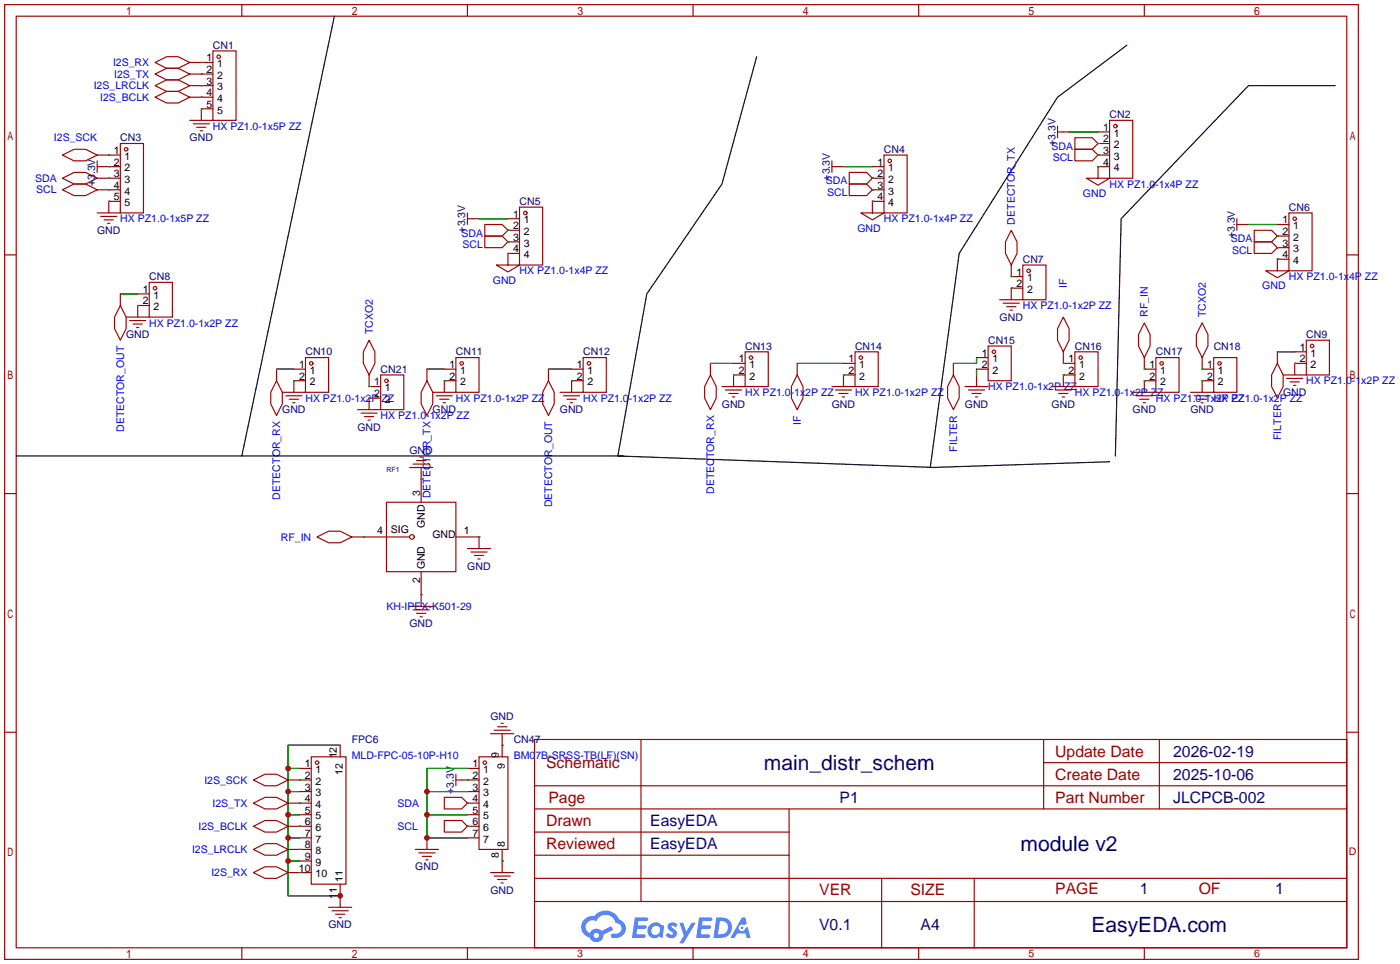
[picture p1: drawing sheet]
<svg xmlns="http://www.w3.org/2000/svg" width="307mm" height="212mm" viewBox="0 0 307 212" stroke-linecap="round" stroke-linejoin="round" font-family="sans-serif">
<g fill="none" stroke="#a10000" stroke-width=".25">
<path d="M1 1h297.2v209.6h-297.2zM3.6 3.6h292.1v204.4h-292.1zM53.1 1v2.6M102.6 1v2.6M152.1 1v2.6M201.7 1v2.6M251.2 1v2.6M1 55.9h2.6M295.7 55.9h2.5M1 108.3h2.6M295.7 108.3h2.5M1 160.7h2.6"/>
<path d="M117.3 162.3h178.4v45.7h-178.4zM117.3 177.5h178.4M117.3 172.5h178.4M140.7 162.3v35.6M173.2 177.5v30.5M229.1 162.3v15.2M229.1 167.4h66.6M254.5 162.3v15.2M295.7 160.7h2.5M117.3 182.6h55.9M117.3 197.9h178.4M117.3 192.8h178.4"/>
<path d="M117.3 187.7h55.9M193.5 192.8v15.2M213.9 192.8v15.2M53.1 208v2.6M102.6 208v2.6M152.1 208v2.6M201.7 208v2.6M251.2 208v2.6"/>
</g>
<g fill="#5487ff">
<path d="M146.9 202.7a1.3 1.3 0 0 1 1.8 .3l-.4 .6a.54 .54 0 0 0-.9-.2l.1 .2a1.28 1.28 0 0 1 .8 2 1.53 1.53 0 0 1-2.2-.3l.5-.6 .8 .5a.31 .31 0 0 0 .4-.3 .31 .31 0 0 0-.3-.4 1.12 1.12 0 0 1-.6-1.8z"/>
<path d="M149.1 202.5h.9l.6 2 1.2-2h.9l-2.7 4.6h-.9l1-1.7z"/>
<path d="M139.4 201.4h2.2a.46 .46 0 0 1 .5 0 .46 .46 0 0 1 .1 .6l-.3 .1-1.8 .1-.1 .9h1.6a.4 .4 0 0 1 .4 .4 .4 .4 0 0 1-.4 .4h-1.7l-.2 1.2h1.4a.46 .46 0 0 1 .5 0 .46 .46 0 0 1 .1 .5l-.3 .2h-2.7z"/>
<path d="M153.5 201.4h2.2a.47 .47 0 0 1 .5 0 .47 .47 0 0 1 .2 .6l-.4 .1-1.8 .1-.1 .9h1.7a.4 .4 0 0 1 .3 .4 .4 .4 0 0 1-.4 .4h-1.7l-.2 1.2h1.4a.46 .46 0 0 1 .5 0 .46 .46 0 0 1 .1 .5l-.3 .2h-2.7z"/>
<path d="M162.9 201.4h.7l.4 1.3-.7 .4a.75 .75 0 0 0-1.1 .3 .75 .75 0 0 0 .5 1 .75 .75 0 0 0 .9-.7l.5-.2 .7 2.3h-.9l-.2-.9h-1.9l-.5 .9h-.9z"/>
<path d="M157.3 201.4l-.7 4.4h1.5a2.27 2.27 0 0 0 2.6-2.2 2.27 2.27 0 0 0-2.7-2.2zM158 202.1a1.5 1.5 0 0 1 1.8 1.6 1.5 1.5 0 0 1-1.9 1.4h-.3z"/>
<path d="M142.7 203a1.6 1.6 0 0 0-.3 2.3 1.6 1.6 0 0 0 2.3 .2l.8 .3 .3-2.4-.2-.3-.4-.1a1.58 1.58 0 0 0-2.5 0zM143.3 203.5a.98 .98 0 0 1 1.6 .4 .98 .98 0 0 1-1.1 1.3 .94 .94 0 0 1-.8-.7 .94 .94 0 0 1 .3-1z"/>
<path d="M128.3 201.8a2.37 2.37 0 0 0 1.2 4 1.54 1.54 0 0 0 1.7 1 1.54 1.54 0 0 0 1.3-1.6l2.1-1.1-.5-.8-2 1a1.57 1.57 0 0 0-2.6 .5 1.5 1.5 0 0 1-.8-2.1 1.5 1.5 0 0 1 2.2-.5 2.23 2.23 0 0 1 2.3-1.4 2.23 2.23 0 0 1 2 1.8 1.16 1.16 0 0 1 1.2 1.1 1.16 1.16 0 0 1-1.1 1.2h-.6a.47 .47 0 0 0-.6 .4 .47 .47 0 0 0 .4 .5 2.17 2.17 0 0 0 2.5-.9 2.17 2.17 0 0 0-.3-2.7l-.8-.4a3.2 3.2 0 0 0-5.5-.7l-1.1 .1zM130.4 205.3a.58 .58 0 0 1 1.1 0 .58 .58 0 0 1-1.1 0z"/>
<circle cx="162.9" cy="203.6" r=".28"/>
</g>
<g fill="none" stroke="#a10000" stroke-width=".25">
<path d="M34 13.7l2.6-1.3h2.5l2.6 1.3-2.6 1.3h-2.5zM34 16.3l2.6-1.3h2.5l2.6 1.3-2.6 1.2h-2.5zM34 18.8l2.6-1.3h2.5l2.6 1.3-2.6 1.3h-2.5zM41.7 13.7h5M41.7 16.3h5M41.7 18.8h5M46.7 11.2h5.1v15.2h-5.1zM13.7 39.1l2.6-1.3h2.5l2.5 1.3-2.5 1.3h-2.5zM13.7 34l2.6-1.2h2.5l2.5 1.2-2.5 1.3h-2.5zM21.3 36.6h5.1M21.3 39.1h5.1M21.3 34h5.1"/>
<path d="M21.3 35.3v2.5M26.4 31.5h5.1v15.2h-5.1zM34 21.3l2.6-1.2h2.5l2.6 1.2-2.6 1.3h-2.5zM41.7 21.3h5M41.7 26.4h5M42.4 27.2h3.6M43.2 27.9h2M43.9 28.7h.5M46.7 23.9h-2.5v2.5M182.6 36.6h2.6M182.6 35.3v2.5M186.4 37.8h3.8l1.3 1.3-1.3 1.3h-3.8z"/>
<path d="M191.5 39.1h.1M191.5 36.6h2.6M191.5 39.1h2.6M194.1 34h5v12.7h-5zM232.2 29h2.5M232.2 27.7v2.5M236 30.2h3.8l1.2 1.3-1.2 1.3h-3.8zM236 32.8h3.8l1.2 1.2-1.2 1.3h-3.8zM238.5 39.1h5.1l-2.6 1.5zM241 31.5h.1M241 34h.1M241 36.6h.1"/>
<path d="M241 36.6v2.5M241 29h2.6M241 36.6h2.6M241 31.5h2.6M241 34h2.6M243.6 26.4h5.1v12.7h-5.1zM13.7 41.7l2.6-1.3h2.5l2.5 1.3-2.5 1.2h-2.5zM21.3 41.7h5.1M21.3 46.7h5.1M22.1 47.5h3.6M22.9 48.3h2M23.6 49h.5"/>
<path d="M26.4 44.2h-2.5v2.5M102.6 48h2.6M102.6 46.7v2.6M106.4 49.3h3.8l1.3 1.2-1.3 1.3h-3.8zM106.4 51.8h3.8l1.3 1.3-1.3 1.3h-3.8zM109 58.2h5l-2.5 1.5zM111.5 50.5h.1M111.5 53.1h.1M111.5 55.6h.1M111.5 55.6v2.6M111.5 48h2.5M111.5 50.5h2.5"/>
<path d="M111.5 53.1h2.5M111.5 55.6h2.5M114 45.5h5.1v12.7h-5.1zM186.4 40.4h3.8l1.3 1.3-1.3 1.2h-3.8zM189 46.7h5.1l-2.6 1.6zM191.5 41.7h.1M191.5 44.2h.1M191.5 44.2v2.5M191.5 41.7h2.6M191.5 44.2h2.6M222 50.5l1.3 2.6v2.5l-1.3 2.6-1.3-2.6v-2.5zM222 58.2v2.5h2.5"/>
<path d="M224.5 58.2h5.1v7.6h-5.1zM271.5 49.3h2.6M271.5 48v2.5M275.3 50.5h3.8l1.3 1.3-1.3 1.3h-3.8zM275.3 53.1h3.8l1.3 1.3-1.3 1.2h-3.8zM277.9 59.4h5.1l-2.6 1.6zM280.4 51.8h.1M280.4 54.4h.1M280.4 56.9h.1M280.4 56.9v2.5M280.4 49.3h2.6M280.4 51.8h2.6"/>
<path d="M280.4 54.4h2.6M280.4 56.9h2.6M283 46.7h5v12.7h-5zM26.4 67.1l1.3 2.5v2.5l-1.3 2.6-1.3-2.6v-2.5zM26.4 64.5v2.6M27.7 69.6h5.1M28.4 70.4h3.6M29.2 71.1h2M30 71.9h.5M30.2 64.5h2.6M32.8 62h5v7.6h-5zM32.8 67.1h-2.6v2.5"/>
<path d="M67.1 78.5h5v7.6h-5zM81 74.7l1.3 2.5v2.6l-1.3 2.5-1.2-2.5v-2.6zM100.1 78.5h5.1v7.6h-5.1zM128 78.5h5.1v7.6h-5.1zM156 79.8v2.5M161 79.8h2.6M163.6 77.2h5.1v7.6h-5.1zM175 79.8v2.5M185.2 79.8h2.5M187.7 77.2h5.1v7.6h-5.1zM209.3 79.8v2.5M214.4 78.5h2.5"/>
<path d="M216.9 75.9h5.1v7.7h-5.1zM219.5 65.8h5M220.2 66.5h3.6M221 67.3h2M221.7 68.1h.5M224.5 63.2h-2.5v2.6M233.4 69.6l1.3 2.5v2.6l-1.3 2.5-1.2-2.5v-2.6zM233.4 77.2v2.6h2.6M236 77.2h5v7.6h-5zM251.2 70.9l1.3 2.5v2.5l-1.3 2.6-1.3-2.6v-2.5zM251.2 78.5v2.5h2.5M253.7 78.5h5.1v7.6h-5.1z"/>
<path d="M263.9 70.9l1.3 2.5v2.5l-1.3 2.6-1.3-2.6v-2.5zM263.9 78.5v2.5h2.5M266.4 78.5h5.1v7.6h-5.1zM280.4 79.8l1.3 2.5v2.5l-1.3 2.6-1.3-2.6v-2.5zM280.4 77.2v2.6M284.2 77.2h2.6M286.8 74.7h5v7.6h-5zM286.8 79.8h-2.6v2.5M60.7 83.6l1.3 2.5v2.5l-1.3 2.6-1.3-2.6v-2.5zM60.7 81v2.6M62 86.1h5.1M62.7 86.9h3.6"/>
<path d="M63.5 87.6h2M64.3 88.4h.5M64.5 81h2.6M67.1 83.6h-2.6v2.5M78.5 89.9h5.1M79.2 90.7h3.6M80 91.4h2M80.8 92.2h.5M81 82.3v2.5h2.6M83.6 82.3h5v7.6h-5zM83.6 87.4h-2.6v2.5M93.7 83.6l1.3 2.5v2.5l-1.3 2.6-1.2-2.6v-2.5z"/>
<path d="M93.7 81v2.6M95 86.1h5.1M95.8 86.9h3.5M96.5 87.6h2.1M97.3 88.4h.5M97.5 81h2.6M100.1 83.6h-2.6v2.5M120.4 83.6l1.3 2.5v2.5l-1.3 2.6-1.3-2.6v-2.5zM120.4 81v2.6M122.9 86.1h5.1M123.7 86.9h3.6M124.5 87.6h2"/>
<path d="M125.2 88.4h.5M125.5 81h2.5M128 83.6h-2.5v2.5M156 82.3l1.2 2.5v2.6l-1.2 2.5-1.3-2.5v-2.6zM158.5 84.8h5.1M159.3 85.6h3.5M160 86.4h2.1M160.8 87.1h.5M163.6 82.3h-2.6v2.5M175 82.3l1.3 2.5v2.6l-1.3 2.5-1.3-2.5v-2.6zM182.6 84.8h5.1M183.4 85.6h3.5"/>
<path d="M184.1 86.4h2.1M184.9 87.1h.5M187.7 82.3h-2.5v2.5M209.3 82.3l1.3 2.5v2.6l-1.3 2.5-1.3-2.5v-2.6zM211.8 84.8h5.1M212.6 85.6h3.6M213.4 86.4h2M214.1 87.1h.5M214.4 82.3v2.5M214.4 81h2.5M230.9 84.8h5.1M231.6 85.6h3.6"/>
<path d="M232.4 86.4h2M233.2 87.1h.5M236 82.3h-2.6v2.5M248.7 86.1h5M249.4 86.9h3.6M250.2 87.6h2M251 88.4h.5M253.7 83.6h-2.5v2.5M261.4 86.1h5M262.1 86.9h3.6M262.9 87.6h2M263.7 88.4h.5"/>
<path d="M266.4 83.6h-2.5v2.5M281.7 82.3h5.1M282.4 83.1h3.6M283.2 83.8h2M284 84.6h.5M69.6 117.9l2.5-1.3h2.6l2.5 1.3-2.5 1.2h-2.6zM77.2 117.9h12.7M84.8 110.2h15.3v15.3h-15.3zM89.9 102.6h5.1M90.7 101.9h3.5M91.4 101.1h2.1M92.2 100.3h.5"/>
<path d="M92.5 102.6v7.6M100.1 117.9h5.1v2.5M89.9 133.1h5.1M90.7 133.9h3.5M91.4 134.6h2.1M92.2 135.4h.5M92.5 125.5v7.6M102.6 120.4h5.1M103.4 121.2h3.5M104.1 121.9h2.1M104.9 122.7h.5M109.2 159.5h2.1"/>
<path d="M110 158.8h.5M55.6 171.2l2.6-1.3h2.5l2.5 1.3-2.5 1.3h-2.5zM55.6 176.3l2.6-1.3h2.5l2.5 1.3-2.5 1.2h-2.5zM63.2 171.2h5.1M63.2 176.3h5.1M65.8 168.7h2.5M65.8 173.7h2.5M65.8 178.8h2.5M68.3 166.1h7.6v28h-7.6zM74.7 163.6v2.5M97.5 175h3.8l1.3 1.3-1.3 1.2h-3.8zM100.1 171.2h5.1"/>
<path d="M100.1 169.9v2.6M102.6 176.3h.1M102.6 168.7h2.6M102.6 173.7h2.6M102.6 176.3h2.6M102.6 178.8h2.6M105.2 166.1h6.3v20.3h-6.3zM107.7 161h5.1M108.5 160.3h3.5M110.2 161v5.1M55.6 181.4l2.6-1.3h2.5l2.5 1.3-2.5 1.2h-2.5zM55.6 186.4l2.6-1.2h2.5l2.5 1.2-2.5 1.3h-2.5z"/>
<path d="M55.6 191.5l2.6-1.3h2.5l2.5 1.3-2.5 1.3h-2.5zM63.2 186.4h5.1M63.2 191.5h5.1M63.2 181.4h5.1M65.8 183.9h2.5M65.8 189h2.5M72.1 199.1h5.1M72.9 199.9h3.6M74.7 194.1v5M91.2 186.4h5.1M91.9 187.2h3.6M92.7 188h2"/>
<path d="M93.5 188.7h.5M93.7 183.9v2.5M97.5 180.1h3.8l1.3 1.3-1.3 1.2h-3.8zM102.6 181.4h.1M102.6 181.4h2.6M102.6 183.9h2.6M107.7 191.5h5.1M108.5 192.3h3.5M109.2 193h2.1M110 193.8h.5M110.2 186.4v5.1M73.7 200.7h2"/>
<path d="M74.4 201.4h.5"/>
<circle cx="48" cy="12.4" r=".38"/>
<circle cx="27.7" cy="32.8" r=".38"/>
<circle cx="195.3" cy="35.3" r=".38"/>
<circle cx="244.9" cy="27.7" r=".38"/>
<circle cx="115.3" cy="46.7" r=".38"/>
<circle cx="225.8" cy="59.4" r=".38"/>
<circle cx="284.2" cy="48" r=".38"/>
<circle cx="34" cy="63.2" r=".38"/>
<circle cx="68.3" cy="79.8" r=".38"/>
<circle cx="101.3" cy="79.8" r=".38"/>
<circle cx="129.3" cy="79.8" r=".38"/>
<circle cx="164.8" cy="78.5" r=".38"/>
<circle cx="189" cy="78.5" r=".38"/>
<circle cx="218.2" cy="77.2" r=".38"/>
<circle cx="237.2" cy="78.5" r=".38"/>
<circle cx="255" cy="79.8" r=".38"/>
<circle cx="267.7" cy="79.8" r=".38"/>
<circle cx="288" cy="75.9" r=".38"/>
<circle cx="84.8" cy="83.6" r=".38"/>
<circle cx="90.4" cy="117.9" r=".51"/>
<circle cx="69.6" cy="167.4" r=".38"/>
<circle cx="106.4" cy="167.4" r=".38"/>
</g>
<g fill="none" stroke="#008700" stroke-width=".25">
<path d="M44.2 13.7h.1M44.2 16.3h.1M44.2 18.8h.1M23.9 39.1h.1M23.9 36.6h.1M23.9 34h.1M44.2 21.3h.1M44.2 23.9h.1M185.2 36.6h6.3M191.5 39.1h.1M234.7 29h6.3M241 31.5h.1"/>
<path d="M241 34h.1M241 36.6h.1M23.9 44.2h.1M23.9 41.7h.1M105.2 48h6.3M111.5 50.5h.1M111.5 53.1h.1M111.5 55.6h.1M191.5 41.7h.1M191.5 44.2h.1M274.1 49.3h6.3M280.4 51.8h.1"/>
<path d="M280.4 54.4h.1M280.4 56.9h.1M26.4 64.5h3.8M30.2 67.1h.1M156 79.8h5M175 79.8h10.2M214.4 78.5v1.3h-5.1M222 63.2h.1M222 60.7h.1M233.4 79.8h.1M280.4 77.2h3.8M284.2 79.8h.1"/>
<path d="M60.7 81h3.8M64.5 83.6h.1M81 87.4h.1M81 84.8h.1M93.7 81h3.8M97.5 83.6h.1M120.4 81h5.1M125.5 83.6h.1M161 82.3h.1M185.2 82.3h.1M214.4 81v1.3M233.4 82.3h.1"/>
<path d="M251.2 83.6h.1M251.2 81h.1M263.9 83.6h.1M263.9 81h.1M79.8 117.9h.1M92.5 105.2h.1M105.2 117.9h.1M92.5 130.6h.1M63.2 178.8h2.6M63.2 173.7h2.6M63.2 168.7h2.6M65.8 171.2h.1"/>
<path d="M65.8 176.3h.1M74.7 163.6h-11.5v33h11.5M93.7 178.8h8.9M93.7 173.7h8.9M102.6 176.3h.1M102.6 171.2h.1M102.6 168.7h-8.9v15.2h8.9M110.2 163.6h.1M63.2 183.9h2.6M63.2 189h2.6M65.8 181.4h.1M65.8 186.4h.1"/>
<path d="M65.8 191.5h.1M102.6 181.4h.1M110.2 189h.1"/>
</g>
<path d="M73.4 3.6l-20.3 96.5h83.8M166.1 12.4l-7.6 28-16.5 24.1-6.4 35.6 69.9 2.5M247.4 9.9l-15.2 11.4-21.6 34.3-6.4 47 39.4-1.3M293.1 18.8h-19l-28 29.2-1.2 52.1M3.6 100.1h49.5" fill="none" stroke="#000" stroke-width=".25"/>
<g fill="#c00">
<circle cx="93.7" cy="183.9" r=".63"/>
<circle cx="93.7" cy="178.8" r=".63"/>
<circle cx="93.7" cy="173.7" r=".63"/>
<circle cx="63.2" cy="168.7" r=".63"/>
<circle cx="63.2" cy="173.7" r=".63"/>
<circle cx="63.2" cy="178.8" r=".63"/>
<circle cx="63.2" cy="183.9" r=".63"/>
<circle cx="63.2" cy="189" r=".63"/>
<circle cx="74.7" cy="196.6" r=".63"/>
</g>
<g font-size="4.6" fill="#000080">
<text x="167.7" y="169">main_distr_schem</text>
<text x="224" y="186.8">module v2</text>
<text x="239.6" y="204.6">EasyEDA.com</text>
</g>
<g font-size="3.5" fill="#a00000">
<text x="231.6" y="166.1">Update Date</text>
<text x="119.9" y="168.6">Schematic</text>
<text x="231.6" y="171.1">Create Date</text>
<text x="120.4" y="176.2">Page</text>
<text x="231.6" y="176.2">Part Number</text>
<text x="119.9" y="181.3">Drawn</text>
<text x="119.9" y="186.4">Reviewed</text>
<text x="179.8" y="196.5">VER</text>
<text x="199.9" y="196.5">SIZE</text>
<text x="231.6" y="196.3">PAGE</text>
<text x="263.1" y="196.3">OF</text>
</g>
<g font-size="3.5" fill="#000080">
<text x="257.6" y="166.1">2026-02-19</text>
<text x="257.6" y="171.1">2025-10-06</text>
<text x="184.3" y="176.2">P1</text>
<text x="257.6" y="176.2">JLCPCB-002</text>
<text x="142.7" y="181.3">EasyEDA</text>
<text x="142.7" y="186.4">EasyEDA</text>
<text x="250.2" y="196.3">1</text>
<text x="280" y="196.3">1</text>
<text x="179.8" y="204.2">V0.1</text>
<text x="202.1" y="204.2">A4</text>
</g>
<g font-size="2.3" fill="#000080">
<text x="46.7" y="10.7">CN1</text>
<text x="243.6" y="26">CN2</text>
<text x="26.4" y="31">CN3</text>
<text x="41.6" y="31">GND</text>
<text x="194.1" y="33.6">CN4</text>
<text x="231.7" y="32" transform="rotate(-90 231.7 32)">+3.3V</text>
<text x="20.9" y="40.9" transform="rotate(-90 20.9 40.9)">+3.3V</text>
<text x="182.2" y="39.6" transform="rotate(-90 182.2 39.6)">+3.3V</text>
<text x="114" y="45">CN5</text>
<text x="283" y="46.3">CN6</text>
<text x="21.3" y="51.4">GND</text>
<text x="102.2" y="51.1" transform="rotate(-90 102.2 51.1)">+3.3V</text>
<text x="271.1" y="52.3" transform="rotate(-90 271.1 52.3)">+3.3V</text>
<text x="224.5" y="57.7">CN7</text>
<text x="32.8" y="61.5">CN8</text>
<text x="219.4" y="70.4">GND</text>
<text x="27.7" y="74.2">GND</text>
<text x="163.6" y="76.8">CN13</text>
<text x="187.7" y="76.8">CN14</text>
<text x="216.9" y="75.5">CN15</text>
<text x="236" y="76.8">CN16</text>
<text x="266.4" y="76.8">CN18</text>
<text x="286.8" y="74.2">CN9</text>
<text x="67.1" y="78">CN10</text>
<text x="83.6" y="81.8">CN21</text>
<text x="100.1" y="78">CN11</text>
<text x="128" y="78">CN12</text>
<text x="253.7" y="78">CN17</text>
<text x="158.5" y="89.5">GND</text>
<text x="182.6" y="89.5">GND</text>
<text x="211.8" y="89.5">GND</text>
<text x="230.9" y="89.5">GND</text>
<text x="281.7" y="86.9">GND</text>
<text x="62" y="90.7">GND</text>
<text x="78.5" y="94.5">GND</text>
<text x="95" y="90.7">GND</text>
<text x="122.9" y="90.7">GND</text>
<text x="248.6" y="90.7">GND</text>
<text x="261.3" y="90.7">GND</text>
<text x="89.9" y="99.6">GND</text>
<text x="102.6" y="125">GND</text>
<text x="89.9" y="137.7">GND</text>
<text x="107.7" y="158">GND</text>
<text x="77.2" y="163.1">FPC6</text>
<text x="112.8" y="163.1">CN47</text>
<text x="99.6" y="174.2" transform="rotate(-90 99.6 174.2)">+3.3V</text>
<text x="91.2" y="191.1">GND</text>
<text x="107.7" y="196.1">GND</text>
<text x="72.1" y="203.8">GND</text>
</g>
<g font-size="2.3" fill="#00f">
<text x="24.8" y="14.5">I2S_RX</text>
<text x="25.1" y="17.1">I2S_TX</text>
<text x="20.6" y="19.6">I2S_LRCLK</text>
<text x="22" y="22.1">I2S_BCLK</text>
<text x="46.7" y="28.5">HX PZ1.0-1x5P ZZ</text>
<text x="11.8" y="31">I2S_SCK</text>
<text x="230.8" y="32.9">SDA</text>
<text x="231.1" y="35.4">SCL</text>
<text x="7.7" y="39.9">SDA</text>
<text x="181.3" y="40.5">SDA</text>
<text x="243.6" y="41.2">HX PZ1.0-1x4P ZZ</text>
<text x="8" y="42.5">SCL</text>
<text x="181.6" y="43">SCL</text>
<text x="237.7" y="43.2">GND</text>
<text x="26.4" y="48.8">HX PZ1.0-1x5P ZZ</text>
<text x="101.3" y="51.9">SDA</text>
<text x="188.2" y="50.8">GND</text>
<text x="194.1" y="48.8">HX PZ1.0-1x4P ZZ</text>
<text x="222.8" y="49.3" transform="rotate(-90 222.8 49.3)">DETECTOR_TX</text>
<text x="270.2" y="53.2">SDA</text>
<text x="101.6" y="54.5">SCL</text>
<text x="270.5" y="55.7">SCL</text>
<text x="108.2" y="62.3">GND</text>
<text x="114" y="60.2">HX PZ1.0-1x4P ZZ</text>
<text x="234.2" y="63.2" transform="rotate(-90 234.2 63.2)">IF</text>
<text x="277.1" y="63.5">GND</text>
<text x="283" y="61.5">HX PZ1.0-1x4P ZZ</text>
<text x="32.8" y="71.7">HX PZ1.0-1x2P ZZ</text>
<text x="224.5" y="67.9">HX PZ1.0-1x2P ZZ</text>
<text x="252" y="69.6" transform="rotate(-90 252 69.6)">RF_IN</text>
<text x="264.7" y="69.6" transform="rotate(-90 264.7 69.6)">TCXO2</text>
<text x="81.8" y="73.4" transform="rotate(-90 81.8 73.4)">TCXO2</text>
<text x="67.1" y="88.2">HX PZ1.0-1x2P ZZ</text>
<text x="100.1" y="88.2">HX PZ1.0-1x2P ZZ</text>
<text x="128" y="88.2">HX PZ1.0-1x2P ZZ</text>
<text x="163.6" y="86.9">HX PZ1.0-1x2P ZZ</text>
<text x="187.7" y="86.9">HX PZ1.0-1x2P ZZ</text>
<text x="216.9" y="85.6">HX PZ1.0-1x2P ZZ</text>
<text x="236" y="86.9">HX PZ1.0-1x2P ZZ</text>
<text x="253.7" y="88.2">HX PZ1.0-1x2P ZZ</text>
<text x="266.4" y="88.2">HX PZ1.0-1x2P ZZ</text>
<text x="286.8" y="84.4">HX PZ1.0-1x2P ZZ</text>
<text x="27.2" y="94.8" transform="rotate(-90 27.2 94.8)">DETECTOR_OUT</text>
<text x="83.6" y="92">HX PZ1.0-1x2P ZZ</text>
<text x="175.8" y="93.2" transform="rotate(-90 175.8 93.2)">IF</text>
<text x="210.1" y="99.1" transform="rotate(-90 210.1 99.1)">FILTER</text>
<text x="281.2" y="96.6" transform="rotate(-90 281.2 96.6)">FILTER</text>
<text x="61.5" y="109.6" transform="rotate(-90 61.5 109.6)">DETECTOR_RX</text>
<text x="94.5" y="109.4" transform="rotate(-90 94.5 109.4)">DETECTOR_TX</text>
<text x="121.2" y="111.3" transform="rotate(-90 121.2 111.3)">DETECTOR_OUT</text>
<text x="156.8" y="108.4" transform="rotate(-90 156.8 108.4)">DETECTOR_RX</text>
<text x="61.7" y="118.7">RF_IN</text>
<text x="84.8" y="133.9">KH-IPEX-K501-29</text>
<text x="77.2" y="166.7">MLD-FPC-05-10P-H10</text>
<text x="112.8" y="166.7">BM07B-SRSS-TB(LF)(SN)</text>
<text x="44.9" y="172">I2S_SCK</text>
<text x="46.7" y="177.1">I2S_TX</text>
<text x="87.3" y="177.2">SDA</text>
<text x="43.6" y="182.2">I2S_BCLK</text>
<text x="87.3" y="182.3">SCL</text>
<text x="42.2" y="187.2">I2S_LRCLK</text>
<text x="46.4" y="192.3">I2S_RX</text>
</g>
<g font-size="2.3">
<text x="45.3" y="13.5">1</text>
<text x="45.3" y="16">2</text>
<text x="47.7" y="14.8">1</text>
<text x="47.7" y="17.3">2</text>
<text x="45.3" y="18.6">3</text>
<text x="45.3" y="21.1">4</text>
<text x="45.3" y="23.6">5</text>
<text x="47.7" y="19.8">3</text>
<text x="47.7" y="22.4">4</text>
<text x="47.7" y="24.9">5</text>
<text x="242.2" y="28.7">1</text>
<text x="244.5" y="30">1</text>
<text x="25" y="33.8">1</text>
<text x="27.4" y="35.1">1</text>
<text x="242.2" y="31.3">2</text>
<text x="242.2" y="33.8">3</text>
<text x="244.5" y="32.5">2</text>
<text x="244.5" y="35.1">3</text>
<text x="25" y="36.3">2</text>
<text x="25" y="38.9">3</text>
<text x="25" y="41.4">4</text>
<text x="27.4" y="37.6">2</text>
<text x="27.4" y="40.2">3</text>
<text x="192.6" y="36.3">1</text>
<text x="192.6" y="38.9">2</text>
<text x="192.6" y="41.4">3</text>
<text x="195" y="37.6">1</text>
<text x="195" y="40.2">2</text>
<text x="242.2" y="36.3">4</text>
<text x="244.5" y="37.6">4</text>
<text x="25" y="44">5</text>
<text x="27.4" y="42.7">4</text>
<text x="27.4" y="45.2">5</text>
<text x="112.6" y="47.8">1</text>
<text x="192.6" y="44">4</text>
<text x="195" y="42.7">3</text>
<text x="195" y="45.2">4</text>
<text x="112.6" y="50.3">2</text>
<text x="112.6" y="52.9">3</text>
<text x="115" y="49">1</text>
<text x="115" y="51.6">2</text>
<text x="281.5" y="49">1</text>
<text x="281.5" y="51.6">2</text>
<text x="283.9" y="50.3">1</text>
<text x="283.9" y="52.9">2</text>
<text x="112.6" y="55.4">4</text>
<text x="115" y="54.1">3</text>
<text x="115" y="56.7">4</text>
<text x="281.5" y="54.1">3</text>
<text x="281.5" y="56.7">4</text>
<text x="283.9" y="55.4">3</text>
<text x="283.9" y="57.9">4</text>
<text x="31.4" y="64.3">1</text>
<text x="33.7" y="65.6">1</text>
<text x="223.1" y="60.5">1</text>
<text x="223.1" y="63">2</text>
<text x="225.5" y="61.7">1</text>
<text x="225.5" y="64.3">2</text>
<text x="31.4" y="66.8">2</text>
<text x="33.7" y="68.1">2</text>
<text x="285.4" y="77">1</text>
<text x="65.6" y="80.8">1</text>
<text x="65.6" y="83.3">2</text>
<text x="68" y="82.1">1</text>
<text x="98.7" y="80.8">1</text>
<text x="98.7" y="83.3">2</text>
<text x="101" y="82.1">1</text>
<text x="126.6" y="80.8">1</text>
<text x="126.6" y="83.3">2</text>
<text x="129" y="82.1">1</text>
<text x="162.2" y="79.5">1</text>
<text x="162.2" y="82.1">2</text>
<text x="164.5" y="80.8">1</text>
<text x="164.5" y="83.3">2</text>
<text x="186.3" y="79.5">1</text>
<text x="186.3" y="82.1">2</text>
<text x="188.6" y="80.8">1</text>
<text x="188.6" y="83.3">2</text>
<text x="215.5" y="78.3">1</text>
<text x="215.5" y="80.8">2</text>
<text x="217.9" y="79.5">1</text>
<text x="217.9" y="82.1">2</text>
<text x="234.6" y="79.5">1</text>
<text x="234.6" y="82.1">2</text>
<text x="236.9" y="80.8">1</text>
<text x="236.9" y="83.3">2</text>
<text x="252.3" y="80.8">1</text>
<text x="252.3" y="83.3">2</text>
<text x="254.7" y="82.1">1</text>
<text x="265" y="80.8">1</text>
<text x="265" y="83.3">2</text>
<text x="267.4" y="82.1">1</text>
<text x="285.4" y="79.5">2</text>
<text x="287.7" y="78.3">1</text>
<text x="287.7" y="80.8">2</text>
<text x="68" y="84.6">2</text>
<text x="82.2" y="84.6">1</text>
<text x="82.2" y="87.1">2</text>
<text x="84.5" y="85.9">1</text>
<text x="84.5" y="88.4">2</text>
<text x="101" y="84.6">2</text>
<text x="129" y="84.6">2</text>
<text x="254.7" y="84.6">2</text>
<text x="267.4" y="84.6">2</text>
<text x="92.2" y="109" transform="rotate(-90 92.2 109)">3</text>
<text x="82.8" y="117.1">4</text>
<text x="85.8" y="116.9">SIG</text>
<text x="93.2" y="115.9" transform="rotate(-90 93.2 115.9)">GND</text>
<text x="94.9" y="118.2">GND</text>
<text x="101.8" y="117.1">1</text>
<text x="93.2" y="125" transform="rotate(-90 93.2 125)">GND</text>
<text x="92.2" y="128" transform="rotate(-90 92.2 128)">2</text>
<text x="74" y="166.5" transform="rotate(-90 74 166.5)">12</text>
<text x="109.5" y="166.5" transform="rotate(-90 109.5 166.5)">9</text>
<text x="66.9" y="168.4">1</text>
<text x="66.9" y="171">2</text>
<text x="66.9" y="173.5">3</text>
<text x="69.3" y="169.7">1</text>
<text x="69.3" y="172.2">2</text>
<text x="75.2" y="170.1" transform="rotate(-90 75.2 170.1)">12</text>
<text x="103.7" y="168.4">1</text>
<text x="103.7" y="171">2</text>
<text x="103.7" y="173.5">3</text>
<text x="106.1" y="169.7">1</text>
<text x="106.1" y="172.2">2</text>
<text x="110.8" y="168.8" transform="rotate(-90 110.8 168.8)">9</text>
<text x="66.9" y="176">4</text>
<text x="66.9" y="178.6">5</text>
<text x="69.3" y="174.8">3</text>
<text x="69.3" y="177.3">4</text>
<text x="69.3" y="179.9">5</text>
<text x="103.7" y="176">4</text>
<text x="103.7" y="178.6">5</text>
<text x="106.1" y="174.8">3</text>
<text x="106.1" y="177.3">4</text>
<text x="106.1" y="179.9">5</text>
<text x="66.9" y="181.1">6</text>
<text x="66.9" y="183.7">7</text>
<text x="69.3" y="182.4">6</text>
<text x="69.3" y="184.9">7</text>
<text x="103.7" y="181.1">6</text>
<text x="103.7" y="183.7">7</text>
<text x="106.1" y="182.4">6</text>
<text x="106.1" y="184.9">7</text>
<text x="110.8" y="186" transform="rotate(-90 110.8 186)">8</text>
<text x="65.6" y="191.3">10</text>
<text x="66.9" y="186.2">8</text>
<text x="66.9" y="188.7">9</text>
<text x="69.3" y="187.5">8</text>
<text x="69.3" y="190">9</text>
<text x="109.5" y="188.3" transform="rotate(-90 109.5 188.3)">8</text>
<text x="69.3" y="192.6">10</text>
<text x="74" y="197.2" transform="rotate(-90 74 197.2)">11</text>
<text x="75.2" y="193.6" transform="rotate(-90 75.2 193.6)">11</text>
</g>
<g font-size="2.3" fill="#a00000">
<text x="296.1" y="187.7">D</text>
<text x="126.7" y="210.1">3</text>
<text x="176.3" y="210.1">4</text>
<text x="225.8" y="210.1">5</text>
<text x="275.3" y="210.1">6</text>
</g>
<text font-size="1.6" fill="#000080" x="84.8" y="103.6">RF1</text>
</svg>
